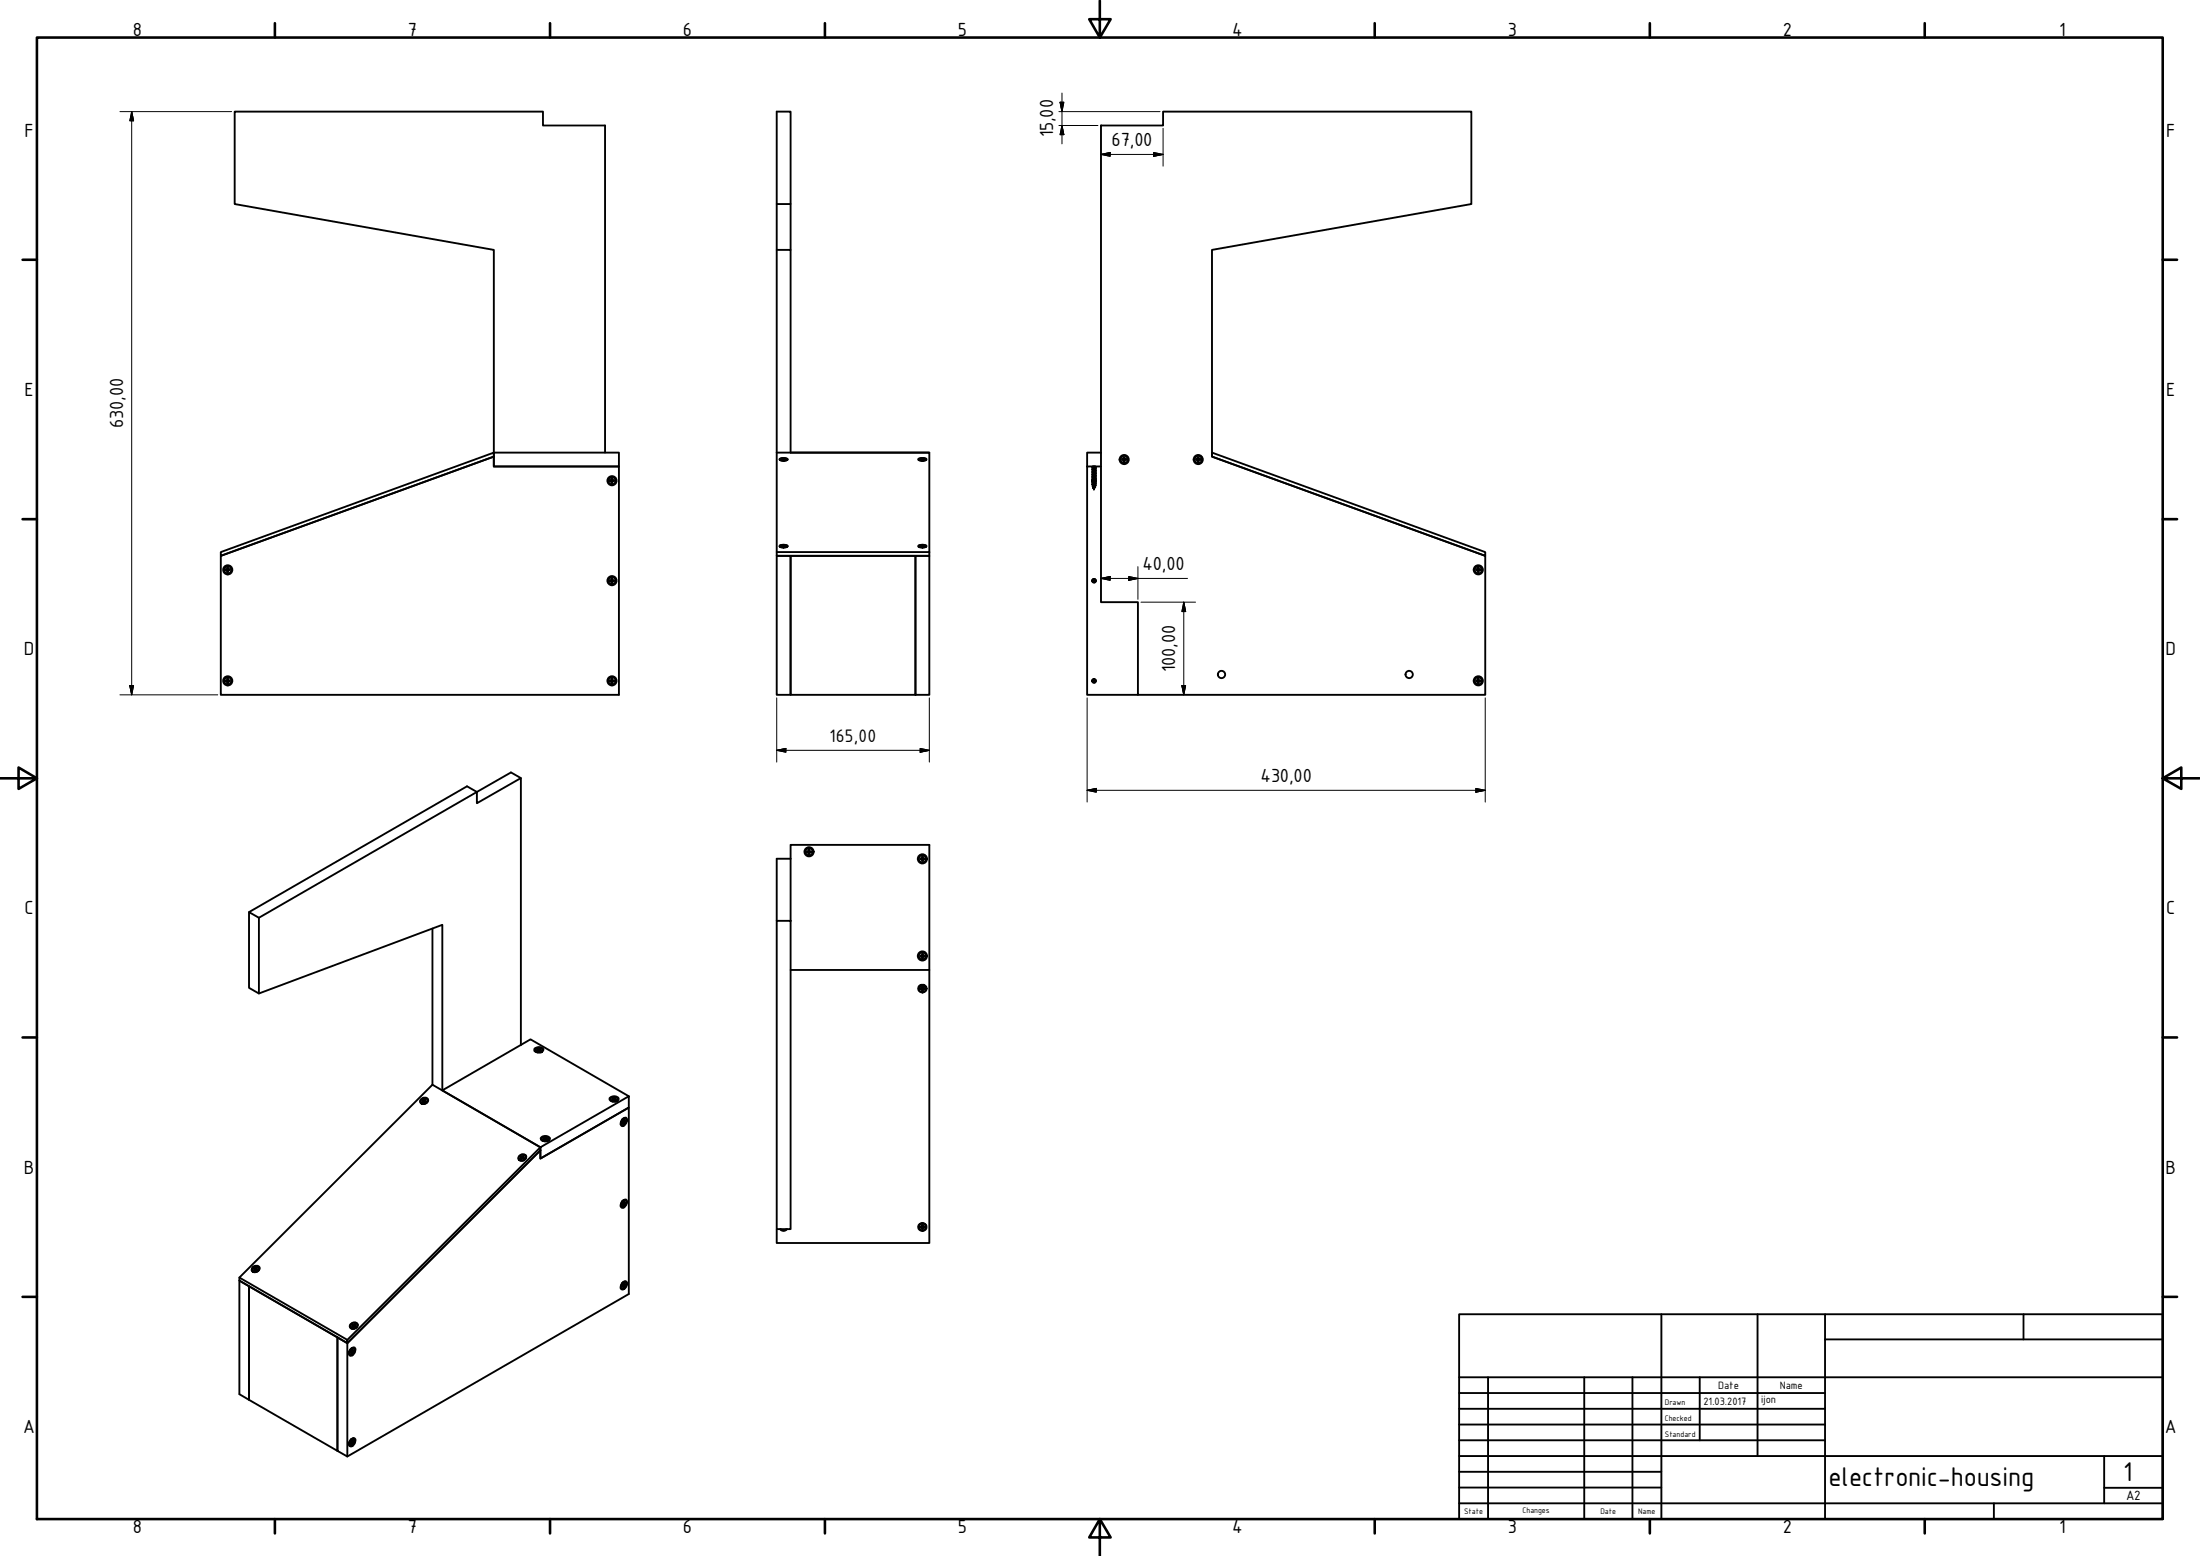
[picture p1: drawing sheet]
<svg xmlns="http://www.w3.org/2000/svg" width="594mm" height="420mm" viewBox="0 0 594 420" stroke-linecap="round" stroke-linejoin="round" font-family="sans-serif">
<!-- layer: Visible (ISO) -->
<g fill="none" stroke="#000" stroke-width=".51">
<path d="M297.3 33.9h16.8v-3.8h83.2v25l-70 12.4v55.8l73.8 26.8v37.5h-93.8v-25h-10zM209.7 55.1v12.4h3.8v54.7h37.5M213.5 55.1v-25h-3.8v25h3.8v12.4M209.7 67.5v81.6M133.3 122.2v-54.7l-69.9-12.4v-25h83.2v3.8h16.8v88.3M133.3 122.2h33.8v3.8h-33.8zM164.7 129.6h1.1v.3h-1.1zM165.1 129.2h.3v1.1h-.3zM209.7 122.2h41.3v26.9M210.6 123.9l.2-.1a1.75 1.75 0 0 1 1.9 .3 1.81 1.81 0 0 1-2.2-.1zM210.6 124.1v.1M210.6 123.9a1.7 1.7 0 0 1 2 .2 1.78 1.78 0 0 1-2 0z"/>
<path d="M211 124h.5l-.4 .1M211.5 123.9h.2v.3h-.2zM211.7 124l.4 .1M212.2 124l-.5 .1M212.6 124.1l-.1 .1M248 123.9l.2-.1a2.06 2.06 0 0 1 2 .2 1.61 1.61 0 0 1-2.2 0zM248.1 124.1v.1M248.2 123.9a1.6 1.6 0 0 1 1.9 .2 1.68 1.68 0 0 1-2 0zM248.5 124h.5l-.4 .1M249 123.9h.2v.3h-.2zM249.2 124l.4 .1M249.6 124l-.4 .1"/>
<path d="M250.1 124.1v.1M293.6 126v61.6h13.7M293.6 126h3.7M295 129.8h.1M295 129.9l.9 .3M295 127.7l.9 .2-.2 .1M295 127.2l.9 .3M295 130.4l.7 .3v.3M295 129.5l.7 .2v.3M295 129.1l.7 .2M295 128.6l.7 .3M295 128.2l.7 .2"/>
<path d="M295 127.7l.7 .3M295 127.2l.7 .4M295 126.8l.7 .3M295 126.3l.7 .4M295 129.8v.1M295 129.5v.3zM295.1 129.6l-.1 .3M295.1 131.3l.5 .3M295.1 126l.6 .2v.3M295.1 130v.1M295.1 129.4h.1M295.1 130.2l-.1-.2 .7 .2v.3"/>
<path d="M295.1 130.7l.7 .3M295.1 130.7l-.1 .2 .9 .1-.2 .2M295.1 130.7l-.1 .2 .6 .1v.4M295.1 130.3l-.1 .1 .9 .3M295.1 129.4l-.1 .1 .9 .2M295.1 128.9l-.1 .2 .9 .1-.2 .1M295.1 128.5l-.1 .1 .9 .2-.2 .1M295.1 128.1l-.1 .1 .9 .1-.2 .1M295.1 126.7l-.1 .1 .9 .2-.2 .1M295.1 126.2l-.1 .1 .9 .2-.2 .2M295.1 126v.3l.8 .2M295.1 126.4v.3l.6 .2"/>
<path d="M295.1 126.9v.3l.6 .2M295.1 127.6l.6 .2M295.1 128.1l.6 .1M295.1 128.5l.6 .2M295.1 128.9l.6 .2M295.1 129.4l.6 .2M295.1 129.8l.6 .2M295.1 130.3l.8 .3M295.1 127.4v.2M295.1 127.8v.3M295.1 128.2v.3M295.1 128.7v.2"/>
<path d="M295.1 129.1v.3M295.1 129.6v.2M295.1 130v.3M295.1 130.5v.2M295.1 131.7h.1M295.1 131.7l.2 .1M295.1 129.8l-.1 .1M295.1 127.6l-.1 .1M295.1 127.1l-.1 .1M295.2 130.9v.3l.5 .3M295.2 131.2l-.2 .1 .8 .2-.2 .1M295.2 126l.7 .1-.2 .1"/>
<path d="M295.3 131.6l-.2 .1M295.3 131.4l.1 .8 .2-.6M295.3 131.7h-.2M295.7 126.9l.2 .1M295.7 127.4h.2M295.7 127.8l.2 .1M295.7 128.2l.2 .1M295.7 128.7l.2 .1M295.7 129.1l.2 .1M295.7 129.6l.2 .1M295.7 130l.2 .2M295.7 129.6h.1"/>
<path d="M295.7 126l.2 .1M295.7 126.7v.2M295.7 127.1v.3M295.7 127.6v.2M295.7 128v.2M295.7 128.4v.3M295.7 128.9v.2M295.7 129.3v.3M295.8 129.8l-.1 .2M295.8 129.6l-.1-.2 .2 .3-.1 .4 .1-.4M295.9 130.2l-.2 .1M295.9 130.7h-.2"/>
<path d="M295.9 129.7l-.2 .1M295.9 127.5l-.2 .1M297.3 122.2h-3.7v3.8M303 123.9h1.1v.3h-1.1zM303.4 123.5h.3v1.1h-.3zM323 123.9h1.1v.3h-1.1zM323.4 123.5h.3v1.1h-.3zM327.3 122.2l73.8 26.9v1l-73.8-26.8zM59.6 150.1l73.7-26.8v2.7h33.8v61.6h-107.5zM59.6 149.1l73.7-26.9v1.1l-73.7 26.8zM61 153.7h1v.3h-1zM61.3 153.3h.3v1.1h-.3z"/>
<path d="M164.7 156.7h1.1v.3h-1.1zM165.1 156.3h.3v1.1h-.3zM209.7 150.1h3.8v37.5h-3.8zM209.7 149.1h41.3v1h-41.3zM210.6 147.3l.2-.1a1.75 1.75 0 0 1 1.9 .4h-.1a1.85 1.85 0 0 1-2.1-.2zM210.6 147.5v.2M210.6 147.4a1.7 1.7 0 0 1 2 .1 1.78 1.78 0 0 1-2 0zM211 147.4h.5l-.4 .1M211.5 147.3h.2v.4h-.2zM211.7 147.4l.4 .1M212.2 147.4l-.5 .1M212.6 147.5l-.1 .2"/>
<path d="M213.5 150.1h33.7v37.5h-33.7zM247.2 150.1h3.8v37.5h-3.8zM248 147.3l.2-.1a2.06 2.06 0 0 1 2 .2 1.61 1.61 0 0 1-2.2 0zM248.1 147.5v.2M248.2 147.4a1.6 1.6 0 0 1 1.9 .1 1.68 1.68 0 0 1-2 0zM248.5 147.4h.5l-.4 .1M249 147.3h.2v.4h-.2zM249.2 147.4l.4 .1M249.6 147.4l-.4 .1M250.1 147.5v.2M295 156.8h.1M295 156.8a.46 .46 0 0 1 .5-.5 .46 .46 0 0 1 .3 .6 .46 .46 0 0 1-.7 .2 .39 .39 0 0 1 0-.5 .39 .39 0 0 1 .6 0 .39 .39 0 0 1-.1 .5l-.5-.1 .5-.2-.2-.2-.1 .2"/>
<path d="M398.7 153.7h1v.3h-1zM399 153.3h.3v1.1h-.3zM61 183.7h1v.3h-1zM61.3 183.3h.3v1.1h-.3zM164.7 183.7h1.1v.3h-1.1zM165.1 183.3h.3v1.1h-.3zM295 183.9h.1M295 183.9a.46 .46 0 0 1 .5-.5 .46 .46 0 0 1 .3 .6 .46 .46 0 0 1-.7 .2 .39 .39 0 0 1 0-.6 .39 .39 0 0 1 .6 0 .39 .39 0 0 1-.1 .6l-.5-.2 .5-.2-.2-.1-.1 .2M398.7 183.7h1v.3h-1zM399 183.3h.3v1.1h-.3zM140.7 210.1l-11.9 6.8v-3.1l9.2-5.2 2.7 1.5v72.1M213.5 231.9v-3.8h37.5v33.8h-37.5"/>
<path d="M213.5 231.9h-3.8v16.7M213.5 231.9v16.7M217.9 229.9h1.1v.3h-1.1zM218.3 229.5h.3v1.1h-.3zM248.5 231.8h1.1v.2h-1.1zM249 231.4h.2v1.1h-.2zM67.2 246.3v20.4l2.7 1.6 49.5-18.6v44.7M69.9 247.8l58.9-34-2.7-1.5-58.9 34 2.7 1.5v20.5M116.8 250.7v42.2M209.7 248.6h3.8v83.3h-3.8zM248.5 258h1.1v.3h-1.1zM249 257.6h.2v1.1h-.2z"/>
<path d="M248.1 266.9a.98 .98 0 0 1 1-.9 .98 .98 0 0 1 1 .9 .97 .97 0 0 0-1.3-.9 .97 .97 0 0 0-.5 1.5 .97 .97 0 0 0 1.6 0l.2-.6M248.5 267.1l.5-.2v.2zM249 266.4h.2v.5h-.2zM249 267.1v.3h.2v-.3M249 266.8h-.5v.3M249 266.6h.2M249.2 266.9l.4 .2h-.4zM249.2 266.8h.4v.3M251 261.9v73.7h-41.3v-3.7M113.6 296.9a1.03 1.03 0 0 1 1.2-.6 1.03 1.03 0 0 1 .8 1 1.16 1.16 0 0 1-1.1 .8 1.16 1.16 0 0 1-1.1-.7zM113.8 296.8a.93 .93 0 0 1 1-.4 .93 .93 0 0 1 .7 .8 1 1 0 0 1-.9 .8 1 1 0 0 1-1.1-.7zM114 297.5l.2 .2 .4-.4 .2 .2"/>
<path d="M114.2 297l.4 .4zM114.2 297l-.2 .1 .4 .4M114.4 297.3l-.4 .2 .3 .1M114.7 297.2l.3 .2-.2 .1zM114.7 297.3v.2M114.8 296.8l.2 .1-.3 .3M114.8 296.8l-.1 .4M114.8 296.8l-.3 .3M115.4 296.9a1.01 1.01 0 0 1-.6 1.1 1.01 1.01 0 0 1-1.2-.4M116.8 292.9l29.1 16.9v.8M116.8 292.9l-52.2 52.1M144.3 283.2a1.54 1.54 0 0 1 2.4 .2 1.45 1.45 0 0 1-2.4 .2z"/>
<path d="M144.5 283.6a1.19 1.19 0 0 0 2 0M144.5 283.5v.1M144.8 283.1a1.2 1.2 0 0 1 1.7 .5 1.1 1.1 0 0 1-1 .5 1.1 1.1 0 0 1-1-.7zM144.8 284l.3 .1M145.2 283.2l.3 .4M145.2 283.2l.2 .4M145.2 283.2l-.2 .1 .3 .4M145.3 283.5l-.3 .1 .2 .2 .3-.2M145.5 283.6l.3 .2 .2-.2-.3-.1v.2M145.5 283.4l.3-.2-.2 .4M145.8 283.2l.2 .1-.3 .2M146.2 284l-.3 .1"/>
<path d="M146.5 283.5v.1M164.7 296.5a1.54 1.54 0 0 1 2.4 .2 1.36 1.36 0 0 1-1.3 .8 1.36 1.36 0 0 1-1.2-.8zM164.8 296.8a1.08 1.08 0 0 0 1 .6 1.08 1.08 0 0 0 1-.6M164.9 296.5a1.25 1.25 0 0 1 1.9 .3 1.1 1.1 0 0 1-1 .6 1.1 1.1 0 0 1-1-.7zM165.1 297.3l.3 .1M165.3 297.4h.1M165.5 296.5l.3 .3M165.5 296.5l-.1 .1 .3 .4M165.5 296.5l.1 .3M165.8 296.8l.3 .2 .2-.1-.3-.1v.2M165.8 296.7l.3-.2-.2 .4M165.8 296.8l-.3 .2-.1-.1h.3"/>
<path d="M166.1 296.5l.2 .1-.3 .2M166.5 297.3l-.3 .1M169.8 296l-26.5-15.4-23.9 13.8 26.5 15.4 23.9-13.8v3.1l-23.9 13.7v-3l-52.1 52M140.3 312a.94 .94 0 0 1 1.1-.3 .94 .94 0 0 1 .6 1 1.11 1.11 0 0 1-1 .7 1.11 1.11 0 0 1-1-.7zM140.3 312.1a.86 .86 0 0 1 1.1-.3 .86 .86 0 0 1 .5 .9 .91 .91 0 0 1-1 .7 .91 .91 0 0 1-.8-1zM140.6 312.8h.8M140.7 312.3l-.1 .1 .4 .4M140.8 312.6l-.2 .2 .2 .1M141.1 312.7l-.4-.4 .3 .1 .2 .4M141.2 312.5l.3 .2-.1 .1zM141.2 312.6v.2M141.3 312.1l.2 .2-.3 .2"/>
<path d="M141.3 312.1l-.1 .4M141.3 312.1l-.3 .3M142 312.2a1.03 1.03 0 0 1-.7 1.2 1.03 1.03 0 0 1-1.2-.5M145.9 310.6v2.2l23.9-13.7v50.3l-76 43.9M145.9 310.6l-52.1 52.1M146.1 307.2a1.55 1.55 0 0 1 2.4 .2 1.41 1.41 0 0 1-1.3 .8 1.41 1.41 0 0 1-1.2-.8zM146.2 307.4a1.09 1.09 0 0 0 1.1 .7 1.09 1.09 0 0 0 1-.7M146.4 307.2a1.18 1.18 0 0 1 1.9 .4 1.22 1.22 0 0 1-2.1-.2zM146.6 308l.3 .1M146.7 308.1h.1M146.9 307.2l.4 .4M146.9 307.2l.2 .4"/>
<path d="M146.9 307.2l-.2 .1 .4 .1v.3M147.1 307.4l-.4 .2 .2 .2 .4-.2M147.3 307.6l.3 .2 .2-.2-.4-.2v.3M147.3 307.4l.3-.2-.2 .4M147.6 307.2l.2 .1-.4 .1M147.8 308.1h.1M148 308l-.4 .1M167.6 303l.1 .1M167.7 302.9v.4M168.1 302.5a.57 .57 0 0 1 .7-.5 .57 .57 0 0 1 .4 .8l-.5 .8a.58 .58 0 0 1-.9 .1 .58 .58 0 0 1 .1-.9zM168.2 303l.2 .1v.3l.1-.1M168.3 302.9l.2 .4v-.3"/>
<path d="M168.3 302a.65 .65 0 0 1 1 0 .65 .65 0 0 1-.1 .9l-.3 .6a.69 .69 0 0 1-.9 .6 .69 .69 0 0 1-.4-1zM168.4 302.7h.1v-.3l-.1 .5M168.4 302.7l.4-.1v.2l-.2-.1M168.4 302.9l.1 .1M168.4 302.9l-.3 .4 .3-.2M168.4 302l-.3 .2M168.8 302.8l-.3 .2M169 302a1.13 1.13 0 0 0-1.1 .6 1.13 1.13 0 0 0 .1 1.2M167.6 325.1h.1M167.7 325v.4M168.2 325l.2 .5 .1-.1M168.3 325l.2 .4v-.4"/>
<path d="M168.3 324.3l.4-.2a1.01 1.01 0 0 1 .4 1.1 1.01 1.01 0 0 1-1 .7l-.3-.2v-.5zM168.3 324.1a.65 .65 0 0 1 1 0 .65 .65 0 0 1-.1 .9l-.1 .4a.83 .83 0 0 1-.6 .7 .83 .83 0 0 1-.9-.4l.3-1.2zM168.4 324.8h.1v-.3l-.1 .5M168.4 324.8l.4-.1v.2l-.2-.1M168.4 325l-.3 .4 .3-.2M168.4 325h.1M168.4 324.1l-.3 .2M168.8 324.9l-.3 .1M169 324.1a1.08 1.08 0 0 0-1.1 .6 1.08 1.08 0 0 0 .1 1.2M210.7 331.9l.8 .4h.5l.5-.4M210.8 331.9l.8 .4 .7-.4M248.1 331.3a.98 .98 0 0 1 1-1 .98 .98 0 0 1 1 1"/>
<path d="M248.5 331.4l.5-.2v.2zM249 330.8h.2v.4h-.2zM249 331.4v.4h.2v-.4M249 331.2h-.5v.2M249 331h.2M249.2 331.2l.4 .2h-.4zM249.2 331.2h.4v.2M64.6 345.8l2.6 1.5v30.7l-2.6-1.5zM64.6 345l29.2 16.8v.9l-29.2-16.9zM67.2 347.3l23.9 13.8v30.7l-23.9-13.8zM68.1 342.4a.98 .98 0 0 1 1-.5 .98 .98 0 0 1 .9 .7 .96 .96 0 0 1-.9 .9 .96 .96 0 0 1-1-.8zM68.3 342.1a1.03 1.03 0 0 1 1.8 .4 1.22 1.22 0 0 1-.9 .9 1.22 1.22 0 0 1-1.3-.4z"/>
<path d="M68.6 342.9l.2 .2 .2-.3 .3 .1M68.7 342.3l-.2 .2 .4 .4M68.8 342.7l-.2 .2 .2 .1M69.1 342.8l-.4-.5 .5 .5M69.2 342.6l.3 .2-.2 .1zM69.2 342.7v.2M69.3 342.2l.2 .1-.3 .3M69.3 342.2l-.1 .4M69.3 342.2l-.3 .3M70 342.4a1.04 1.04 0 0 1-.7 1 1.04 1.04 0 0 1-1.2-.4M70 342.3v.1M94.6 357.6a1.03 1.03 0 0 1 1.2-.6 1.03 1.03 0 0 1 .8 1.1 1.16 1.16 0 0 1-1.1 .7 1.16 1.16 0 0 1-1.1-.7z"/>
<path d="M94.8 357.5a.93 .93 0 0 1 1-.4 .93 .93 0 0 1 .7 .8 1 1 0 0 1-.9 .9 1 1 0 0 1-1-.8zM95.1 358.2l.1 .2 .4-.3 .2 .1M95.2 357.7l-.1 .1 .3 .4M95.4 358l-.3 .2 .2 .1M95.6 358.1l-.4-.4 .4 .5M95.7 357.9l.3 .2-.2 .1zM95.8 358l-.1 .2M95.8 357.5l.2 .1-.3 .3M95.8 357.5v.4M95.8 357.5l-.3 .3M96.5 357.6a1.01 1.01 0 0 1-.7 1.1 1.01 1.01 0 0 1-1.2-.4M167.6 347.2h.1"/>
<path d="M167.7 347.1v.4M168.1 346.3v.1M168.2 347.1l.2 .5 .1-.1M168.3 347.1l.2 .4v-.4M168.3 346.4l.4-.2a.92 .92 0 0 1 .5 .9 .92 .92 0 0 1-.7 .8 .48 .48 0 0 1-.6 0 .48 .48 0 0 1-.1-.6zM168.3 346.2a.65 .65 0 0 1 1 0 .65 .65 0 0 1-.1 .9 .97 .97 0 0 1-.6 .9 .97 .97 0 0 1-1-.2l.3-1.2zM168.4 346.8l.1 .1v-.3l-.1 .5M168.4 346.9l.4-.1v.1h-.2M168.4 347.1l-.3 .1v.3l.3-.2M168.4 347.1h.1M168.4 346.2l-.3 .2M168.8 346.9l-.3 .2"/>
<path d="M169 346.2a1.08 1.08 0 0 0-1.1 .6 1.08 1.08 0 0 0 .1 1.2M91.1 361.1l2.7 1.6v30.6l-2.7-1.5zM94.3 365v.3M94.7 364.2l.3-.2a.65 .65 0 0 1 .9 0 .65 .65 0 0 1 0 1 1.03 1.03 0 0 1-1.6 .9l.1-1.1zM94.9 365l.1 .5 .2-.1M94.9 364.3l.4-.3a.84 .84 0 0 1 .6 .8 .84 .84 0 0 1-.6 .8l-.4 .3a.89 .89 0 0 1-.5-.8 .89 .89 0 0 1 .5-.8zM94.9 365l.3 .4v-.4M95 364.7l.2 .1v-.3h-.2v.4M95 364.8h.5v-.1l-.3 .1M95 364.1l-.3 .1M95 364.9l-.3 .4 .3-.2M95 364.9l.2 .1"/>
<path d="M95.5 364.8l-.3 .2M95.6 364.1a1.05 1.05 0 0 0-1.1 .5 1.05 1.05 0 0 0 .1 1.2M94.3 389.5v.3M94.7 388.7a.7 .7 0 0 1 1.1-.3 .7 .7 0 0 1 .1 1.1 1.03 1.03 0 0 1-1.6 .9l.1-1.1zM94.8 388.7h.1M94.9 389.5l.1 .4h.2M94.9 388.8l.4-.3a.84 .84 0 0 1 .6 .8 .84 .84 0 0 1-.6 .8l-.4 .3a.89 .89 0 0 1-.5-.8 .89 .89 0 0 1 .5-.8zM94.9 389.5l.3 .4v-.4M95 389.2l.2 .1v-.3h-.2v.4M95 389.3l.5 .1v-.3l-.3 .2M95 389.4l.2 .1M95 389.4l-.3 .2v.2l.3-.2"/>
<path d="M95 388.6l-.3 .1M95.5 389.4l-.3 .1M95.6 388.6a1.05 1.05 0 0 0-1.1 .5 1.05 1.05 0 0 0 .1 1.2"/>
<circle cx="165.3" cy="129.8" r="1.24"/>
<circle cx="165.3" cy="129.8" r=".98"/>
<circle cx="303.6" cy="124.1" r="1.24"/>
<circle cx="303.6" cy="124.1" r=".98"/>
<circle cx="323.6" cy="124.1" r="1.24"/>
<circle cx="323.6" cy="124.1" r=".98"/>
<circle cx="61.5" cy="153.9" r="1.24"/>
<circle cx="61.5" cy="153.9" r=".98"/>
<circle cx="165.3" cy="156.8" r="1.24"/>
<circle cx="165.3" cy="156.8" r=".98"/>
<circle cx="295.5" cy="156.8" r=".5"/>
<circle cx="399.2" cy="153.9" r="1.24"/>
<circle cx="399.2" cy="153.9" r=".98"/>
<circle cx="61.5" cy="183.8" r="1.24"/>
<circle cx="61.5" cy="183.8" r=".98"/>
<circle cx="165.3" cy="183.8" r="1.24"/>
<circle cx="165.3" cy="183.8" r=".98"/>
<circle cx="295.5" cy="183.9" r=".5"/>
<circle cx="329.9" cy="182.1" r=".98"/>
<circle cx="380.5" cy="182.1" r=".98"/>
<circle cx="399.2" cy="183.8" r="1.24"/>
<circle cx="399.2" cy="183.8" r=".98"/>
<circle cx="218.5" cy="230" r="1.24"/>
<circle cx="218.5" cy="230" r=".98"/>
<circle cx="249.1" cy="231.9" r="1.24"/>
<circle cx="249.1" cy="231.9" r=".98"/>
<circle cx="249.1" cy="258.1" r="1.24"/>
<circle cx="249.1" cy="258.1" r=".98"/>
<circle cx="249.1" cy="266.9" r="1.11"/>
<circle cx="249.1" cy="331.3" r="1.09"/>
<circle cx="249.1" cy="331.3" r=".96"/>
</g>
<g fill="#000">
<circle cx="295.1" cy="129.8" r=".25"/>
<circle cx="295.3" cy="156.8" r=".25"/>
<circle cx="295.3" cy="183.9" r=".25"/>
<circle cx="248.1" cy="266.9" r=".25"/>
<circle cx="250.1" cy="266.9" r=".25"/>
<circle cx="145" cy="284.1" r=".25"/>
<circle cx="146" cy="284.1" r=".25"/>
<circle cx="166.3" cy="297.4" r=".25"/>
<circle cx="168.1" cy="302.2" r=".25"/>
<circle cx="168.1" cy="324.3" r=".25"/>
<circle cx="249" cy="331.2" r=".25"/>
<circle cx="249.2" cy="331.2" r=".25"/>
<circle cx="168.1" cy="346.4" r=".25"/>
<circle cx="94.8" cy="364.2" r=".25"/>
<circle cx="94.3" cy="389.6" r=".25"/>
<circle cx="94.7" cy="388.7" r=".25"/>
</g>
<!-- layer: Border (ISO) -->
<g fill="none" stroke="#000" stroke-width=".7">
<path d="M10 10.1h574v400.1h-574zM74.2 6.3v3.8M148.5 6.3v3.8M222.8 6.3v3.8M297 .2v9.9l-2.9-4.9h5.8l-2.9 4.9M371.2 6.3v3.8M445.5 6.3v3.8M519.7 6.3v3.8M6.1 70.1h3.9M584 70.1h3.9M6.1 140.2h3.9M584 140.2h3.9"/>
<path d="M0 210.2h10l-5-3v5.8l5-2.8M584 210.2l5 2.8v-5.8l-5 3h10M6.1 280.1h3.9M584 280.1h3.9M6.1 350.2h3.9M584 350.2h3.9M74.2 410.2v3.9M148.5 410.2v3.9M222.8 410.2v3.9M297 410.2l2.9 4.9h-5.8l2.9-4.9v10M371.2 410.2v3.9M445.5 410.2v3.9"/>
<path d="M519.7 410.2v3.9"/>
</g>
<!-- layer: Title (ISO) -->
<g fill="none" stroke="#000" stroke-width=".51">
<path d="M394 354.9h190v55.3h-190zM448.6 354.9v55.3M474.6 354.9v38.3M492.8 354.9v55.3M546.4 354.9v6.8M394 376.2h98.8M394 371.9h190M401.8 371.9v38.3M427.8 371.9v38.3M440.8 371.9v38.3M459 371.9v17M492.8 361.7h91.2"/>
<path d="M394 380.4h98.8M394 384.7h98.8M394 388.9h98.8M394 393.2h190M394 397.4h54.6M568.2 393.2v12.7M394 405.9h190M394 401.7h54.6M538.4 405.9v4.3M568.2 401.7h15.8"/>
</g>
<!-- layer: Dimension (ISO) -->
<g fill="none" stroke="#000" stroke-width=".27">
<path d="M32.4 30.1h30.1M35.6 30.1l.5 2.5h-1zM35.6 30.1v157.5M285.9 30.1h27.3M285.9 33.9h10.6M286.3 27.6h1l-.5 2.5zM286.8 33.9l.5 2.5h-1zM286.8 25.1v13.7M314.1 34.6v10.3M297.3 41.7l2.5-.5v1zM297.3 41.7h16.8M311.5 41.2l2.6 .5-2.6 .5z"/>
<path d="M297.3 156.2l2.5-.5v1zM297.3 156.2h23.4M304.8 155.7l2.5 .5-2.5 .5zM307.3 153v8.8M308.1 162.6h14.7M319.7 162.6l.5 2.5h-1zM319.7 162.6v25M32.4 187.6h26.4M35.1 185.1h1l-.5 2.5zM209.7 188.4v17.4M251 188.4v17.4M293.6 188.4v28.2"/>
<path d="M319.2 185.1h1l-.5 2.5zM401.1 188.4v28.2M209.7 202.6l2.5-.5v1zM209.7 202.6h41.3M248.5 202.1l2.5 .5-2.5 .5zM293.6 213.4l2.4-.5v1zM293.6 213.4h107.5M398.5 212.9l2.6 .5-2.6 .5z"/>
</g>
<g fill="#000" stroke="#000" stroke-width=".27">
<path d="M35.6 30.1l.5 2.5zM35.6 30.1l.5 2.5h-1zM286.3 27.6l.5 2.5zM286.3 27.6h1l-.5 2.5zM286.8 33.9l.5 2.5zM286.8 33.9l.5 2.5h-1zM297.3 41.7l2.5-.5zM297.3 41.7l2.5-.5v1zM311.5 42.2l2.6-.5zM311.5 41.2l2.6 .5-2.6 .5zM297.3 156.2l2.5-.5zM297.3 156.2l2.5-.5v1z"/>
<path d="M304.8 156.7l2.5-.5zM304.8 155.7l2.5 .5-2.5 .5zM319.7 162.6l.5 2.5zM319.7 162.6l.5 2.5h-1zM35.1 185.1l.5 2.5zM35.1 185.1h1l-.5 2.5zM319.2 185.1l.5 2.5zM319.2 185.1h1l-.5 2.5zM209.7 202.6l2.5-.5zM209.7 202.6l2.5-.5v1zM248.5 203.1l2.5-.5zM248.5 202.1l2.5 .5-2.5 .5z"/>
<path d="M293.6 213.4l2.4-.5zM293.6 213.4l2.4-.5v1zM398.5 213.9l2.6-.5zM398.5 212.9l2.6 .5-2.6 .5z"/>
</g>
<g font-size="7.9">
<text x="493.8" y="401.3">electronic-housing</text>
<text x="573.3" y="400">1</text>
</g>
<g font-size="5.5">
<text x="35.9" y="9.8">8</text>
<text x="110.2" y="9.8">7</text>
<text x="184.4" y="9.8">6</text>
<text x="258.6" y="9.8">5</text>
<text x="332.7" y="9.8">4</text>
<text x="407.2" y="9.8">3</text>
<text x="481.4" y="9.8">2</text>
<text x="556" y="9.8">1</text>
<text x="6.6" y="36.9">F</text>
<text x="284.4" y="37.1" transform="rotate(-90 284.4 37.1)">15,00</text>
<text x="300.2" y="39.4">67,00</text>
<text x="584.9" y="36.9">F</text>
<text x="6.6" y="106.9">E</text>
<text x="584.9" y="106.9">E</text>
<text x="33.3" y="115.6" transform="rotate(-90 33.3 115.6)">630,00</text>
<text x="308.5" y="153.9">40,00</text>
<text x="6.5" y="176.9">D</text>
<text x="584.8" y="176.9">D</text>
<text x="317.4" y="181.5" transform="rotate(-90 317.4 181.5)">100,00</text>
<text x="340.4" y="211.1">430,00</text>
<text x="6.6" y="246.9">C</text>
<text x="584.9" y="246.9">C</text>
<text x="6.5" y="316.9">B</text>
<text x="584.8" y="316.9">B</text>
<text x="6.3" y="386.9">A</text>
<text x="584.6" y="386.9">A</text>
<text x="35.9" y="414.1">8</text>
<text x="110.2" y="414.1">7</text>
<text x="184.4" y="414.1">6</text>
<text x="258.6" y="414.1">5</text>
<text x="332.7" y="414.1">4</text>
<text x="407.2" y="414.1">3</text>
<text x="481.4" y="414.1">2</text>
<text x="556" y="414.1">1</text>
</g>
<text font-size="5.3" x="224" y="200.3">165,00</text>
<text font-size="3.9" x="574.1" y="405.1">A2</text>
<g font-size="3.1">
<text x="464" y="375.1">Date</text>
<text x="480.6" y="375.1">Name</text>
<text x="460" y="379.4">21.03.2017</text>
<text x="475.6" y="378.8">ijon</text>
</g>
<g font-size="2.3">
<text x="449.6" y="379.4">Drawn</text>
<text x="449.6" y="383.6">Checked</text>
<text x="449.6" y="387.9">Standard</text>
<text x="395.4" y="408.8">State</text>
<text x="411.1" y="408.5">Changes</text>
<text x="432.2" y="408.8">Date</text>
<text x="442.4" y="408.8">Name</text>
</g>
</svg>
